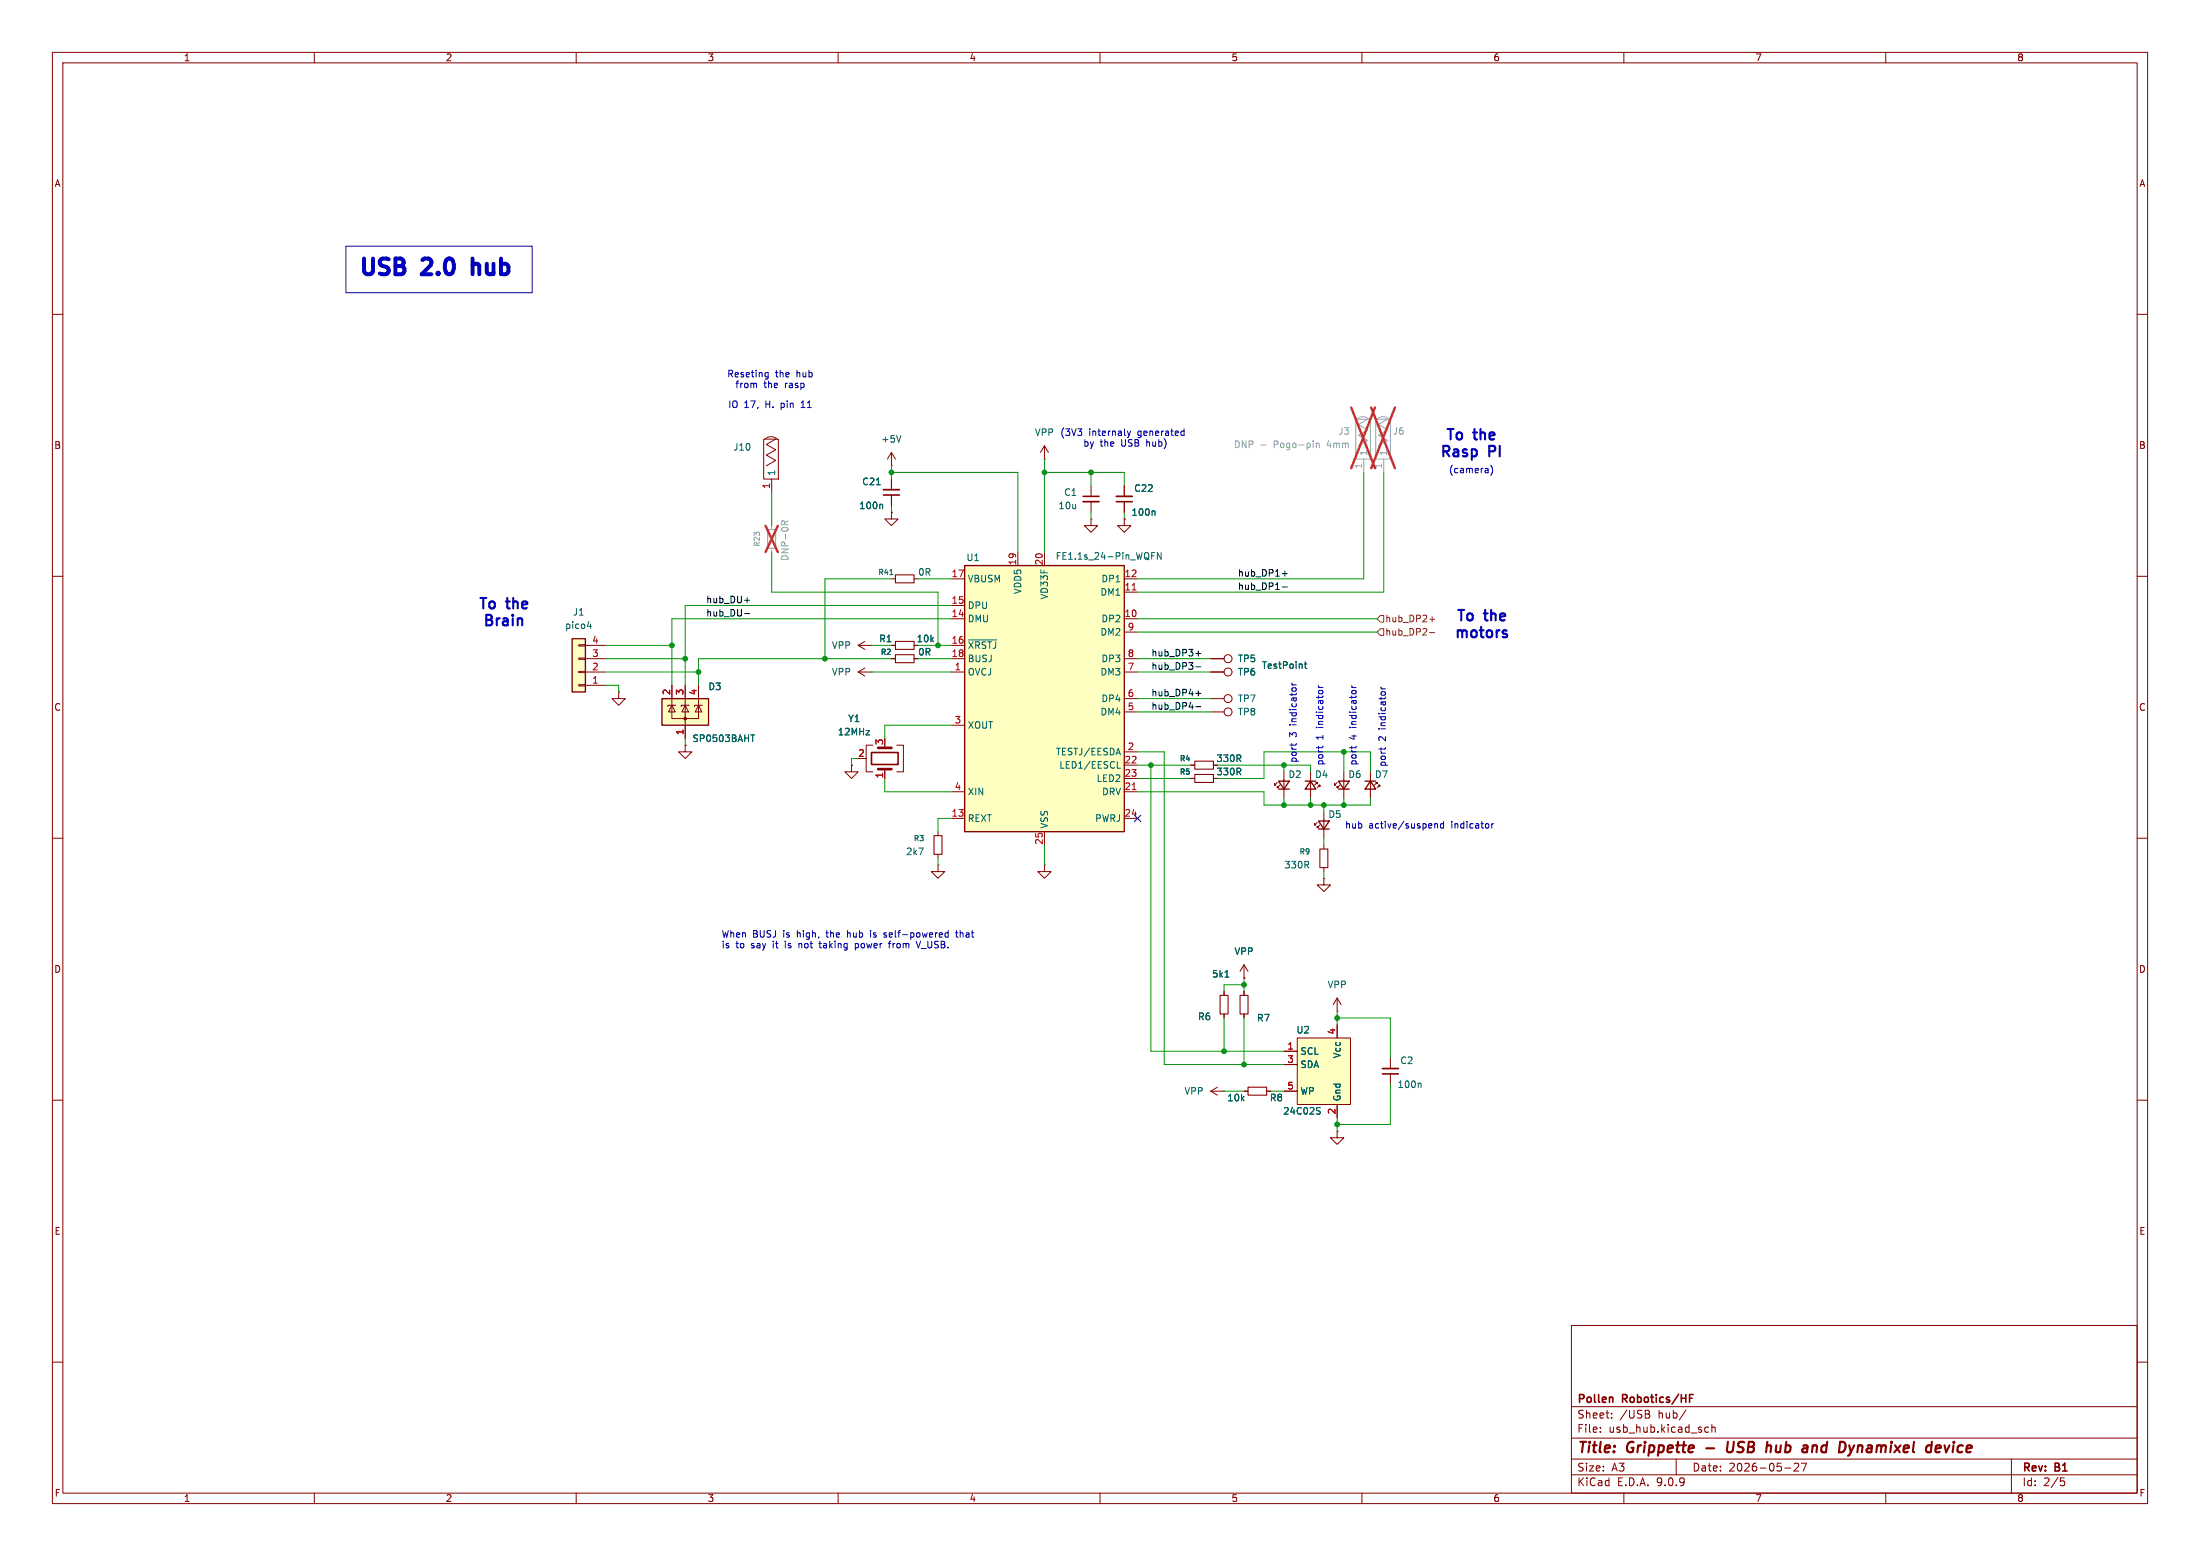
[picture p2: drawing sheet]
<svg xmlns="http://www.w3.org/2000/svg" width="420mm" height="297mm" viewBox="0 0 420 297" stroke-linecap="round" stroke-linejoin="round" font-family="sans-serif">
<g fill="none" stroke="#840000" stroke-width=".19">
<path d="M10 10h400v277h-400zM12 12h396v273h-396zM60 10v2M110 10v2M160 10v2M210 10v2M260 10v2M310 10v2M360 10v2M10 60h2M408 60h2M199.4 87.6h.1"/>
<path d="M199.4 85.1l-.8 1.3M199.4 85.1l.8 1.3M199.4 85.1v2.5M208.3 99.1v1.2h1.2l-1.2 1.3-1.3-1.3h1.3M208.3 99.1h.1M208.3 92.7v2M208.3 95.8v2M214.6 99.1v1.2h-1.2l1.2 1.3 1.3-1.3h-1.3M214.6 99.1h.1M214.6 92.7v2M214.6 95.8v2M10 110h2"/>
<path d="M408 110h2M10 160h2M227.3 146.1h.8M227.3 148.6h.8M243.8 149.4l-.5 .5v-.3v.3h.3M244.3 149.9l-.5 .5v-.3v.3h.3M245.1 147.3v5.1M250.2 147.3v5.1M251.2 149.4h.3v.2v-.2l-.5 .5M251.5 157l-.5 .5v-.3v.3h.2M251.7 149.9h.3v.2v-.2l-.5 .5M252 157.5l-.5 .5v-.3v.3h.2"/>
<path d="M252.7 154.9v5.1M408 160h2M252.7 167.6v1.3h1.3l-1.3 1.3-1.2-1.3h1.2M252.7 167.6h.1M252.7 161.3v.8M252.7 165.6v.8M10 210h2M408 210h2M300 253h108v32h-108zM10 260h2M300 278.5h108M300 274.5h108"/>
<path d="M300 268.5h108M305.5 273.2v.2M305.5 272.5v.1M307.7 270.5v.2M307.7 269.8v.1M314.6 269.9a.4 .4 0 0 1 .4 .4 .4 .4 0 0 1-.3 .4M314.7 269.3l.2 .2-.2 .3M320 278.5v3M321.9 269.1l-1.3 1.9M325.5 273.2l.2 .2 .5-.1M326.2 272.5l-.5-.1-.2 .1M326.8 272.5l.2-.1 .4 .1v.9"/>
<path d="M326.8 271.9v1.5M342.5 279.4l.6-.1 .2 .1 .1 .3-1 1.1h1M343.9 279.3h1l-.7 1.5M384 278.5v6.5M408 260h2M60 285v2M110 285v2M160 285v2M210 285v2M260 285v2M300 281.5h108M310 285v2"/>
<path d="M340.7 280.2h1.2M360 285v2M393.4 282.1h.7M393.5 282.7h.4l.3 .2-.2 .6-.5 .1"/>
</g>
<path d="M325.7 276.4h1.5M329.9 275.2l-.2 1.6 .1 .3a.66 .66 0 0 0 .9-.1M346.1 275.9l-.2 1.3M346.6 275.9l-.6 .2M354 275.9l-.7 1.3M370.3 275.9l.1 .1 .1 .3-1 .2M370.3 277.1l-.2 .1M371.2 275.9l.3 1.3 .7-1.3" fill="none" stroke="#840000" stroke-width=".4"/>
<path d="M206.8 94.7h3M213.1 95.8h3.1M307.8 266.8l.1 .9M322.5 266.9h.5M322.5 266.2h.8" fill="none" stroke="#840000" stroke-width=".3"/>
<path d="M228.1 145.3h3.5v1.5h-3.5zM228.1 147.8h3.5v1.6h-3.5zM252 162.1h1.5v3.5h-1.5z" fill="none" stroke="#840000" stroke-width=".2"/>
<path d="M244.1 149.1h2l-1 1.5zM244.1 150.6h2M249.2 149.1h2M250.2 149.1l1 1.5h-2zM251.7 156.7h2l-1 1.5zM251.7 158.2h2" fill="none" stroke="#840000" stroke-width=".25"/>
<path d="M206.8 95.8h3M213.1 94.7h3.1" fill="none" stroke="#840000" stroke-width=".33"/>
<path d="M220.3 97.5l.2 .2v.7" fill="none" stroke="#006464" stroke-width=".19"/>
<path d="M184.1 108h30.5v50.8h-30.5z" fill="#ffffc2"/>
<path d="M184.1 108h30.5v50.8h-30.5zM255.5 149.1h2.1l-1.1 1.5zM255.5 150.6h2.1M260.6 149.1h2M261.6 149.1l1 1.5h-2z" fill="none" stroke="#840000" stroke-width=".25"/>
<g fill="none" stroke="#840000" stroke-width=".19">
<path d="M181.6 110.5h2.5M181.6 115.6h2.5M181.6 118.1h2.5M194.3 105.4v2.6M199.4 105.4v2.6M214.6 110.5h2.6M214.6 118.1h2.6M214.6 113h2.6M163.8 128.3h2.6M163.8 128.3l1.3 .7M165.1 127.5l-1.3 .8M166.4 128.3h.1"/>
<path d="M181.6 123.2h2.5M181.6 125.7h2.5M181.6 128.3h2.5M181.6 138.4h2.5M214.6 125.7h2.6M214.6 128.3h2.6M214.6 120.7h2.6M214.6 133.4h2.6M214.6 135.9h2.6M231.1 125.7h2.6M231.1 128.3h2.6M231.1 133.4h2.6"/>
<path d="M231.1 135.9h2.6M162.6 146.1v1.2h1.2l-1.2 1.3-1.3-1.3h1.3M162.6 146.1h.1M165.1 144.8h.3M166.6 142.2h-1.2v5.1h1.2M168.9 146.8v1.8M171.2 142.2h1.3v5.1h-1.3M181.6 151.1h2.5M181.6 156.2h2.5M199.4 158.8v2.5M214.6 151.1h2.6M214.6 156.2h2.6"/>
<path d="M214.6 143.5h2.6M214.6 146.1h2.6M214.6 148.6h2.6M255.3 149.4l-.5 .5v-.3v.3h.2M255.8 149.9l-.5 .5v-.3v.3h.2M256.5 147.3v5.1M261.6 147.3v5.1M262.6 149.4h.3v.2v-.2l-.5 .5M263.1 149.9h.3v.2v-.2l-.5 .5M179.1 165.1v1.3h1.2l-1.2 1.2-1.3-1.2h1.3M179.1 165.1h.1"/>
<circle cx="234.4" cy="125.7" r=".76"/>
<circle cx="234.4" cy="135.9" r=".76"/>
<circle cx="234.4" cy="133.3" r=".76"/>
<circle cx="234.4" cy="128.3" r=".76"/>
</g>
<path d="M219.9 106.1h.4M219.9 105.5h.6M221.7 105.5v1.3l-.8-1.3v1.3M184.9 122.1h5.4M249 126.7h.5M249.2 126.3v1.1l.3 .2M213.3 146.6h.6" fill="none" stroke="#006464" stroke-width=".19"/>
<path d="M216.1 112.6h.8M216.1 150.7h.8" fill="none" stroke="#a90000" stroke-width=".19"/>
<path d="M258.8 80h2.8v7.6h-2.8zM259.1 80a1.62 1.62 0 0 1 2.3 0M260.3 87.6v2.6M261.1 80l-1.8 1 1.8 1-1.8 1.1 1.8 1-1.8 1M262.6 80h2.8v7.6h-2.8zM262.9 80a1.62 1.62 0 0 1 2.3 0M264.2 87.6v2.6M264.9 80l-1.8 1 1.8 1-1.8 1.1 1.8 1-1.8 1" fill="none" stroke="#a1a1a1" stroke-width=".19"/>
<path d="M257.9 77.8l4.6 11.6M261.8 77.8l4.5 11.6M262.5 77.8l-4.6 11.6M266.3 77.8l-4.5 11.6" fill="none" stroke="#e12e31" stroke-width=".46"/>
<path d="M240.7 84.9h1M251.3 84.6v.8M251.3 84.7l.2-.1h.3v.8" fill="none" stroke="#989898" stroke-width=".19"/>
<path d="M167.6 146.8h2.6M167.6 142.7h2.6" fill="none" stroke="#840000" stroke-width=".51"/>
<path d="M166.4 143.6h5v2.3h-5z" fill="none" stroke="#840000" stroke-width=".3"/>
<path d="M126.4 133.4h8.9v5h-8.9z" fill="#ffffc2"/>
<path d="M126.4 133.4h8.9v5h-8.9z" fill="none" stroke="#840000" stroke-width=".25"/>
<g fill="none" stroke="#840000" stroke-width=".19">
<path d="M128.3 134.6v2.6h5v-2.6M128.3 134.6l.6 1.3h-1.3zM128.3 130.8v3.8M129 134.6h-1.5v.3M130.8 134.6l.6 1.3h-1.2zM130.8 130.8v10.2M131.6 134.6h-1.6v.3M133.3 134.6l.7 1.3h-1.3zM133.3 130.8v3.8M134.1 134.6h-1.5v.3M163.8 123.2h2.6M163.8 123.2l1.3 .8"/>
<path d="M165.1 122.4l-1.3 .8M166.4 123.2h.1M170.2 125.7h.7M170.2 123.2h.7M174.5 125.7h.8M130.8 142.2v1.3h1.3l-1.3 1.3-1.3-1.3h1.3M130.8 142.2h.1M179.1 158.8v.7M179.1 163.1v.7M199.4 165.1v1.3h1.3l-1.3 1.2-1.3-1.2h1.3M199.4 165.1h.1"/>
</g>
<circle cx="130.8" cy="137.2" r=".25" fill="#840000" stroke="#840000" stroke-width=".19"/>
<path d="M143.3 140.3h.7" fill="none" stroke="#006464" stroke-width=".19"/>
<path d="M170.9 125h3.6v1.5h-3.6zM170.9 122.4h3.6v1.6h-3.6zM178.3 159.5h1.5v3.6h-1.5z" fill="none" stroke="#840000" stroke-width=".2"/>
<path d="M247.6 198.1h10.2v12.7h-10.2z" fill="#ffffc2"/>
<g fill="none" stroke="#840000" stroke-width=".19">
<path d="M170.2 88.9h.1M170.2 86.4v2.5M170.2 91.4v2.1M170.2 94.5v2M170.2 86.4l-.8 1.2M170.2 86.4l.7 1.2M170.2 110.5h.7M174.5 110.5h.8M118.1 132.1v1.3h1.3l-1.3 1.2-1.3-1.2h1.3M118.1 132.1h.1M233.7 189.2v.8M233.7 193.5v.8"/>
<path d="M237.5 186.7h.1M237.5 184.2v2.5M237.5 189.2v.8M237.5 193.5v.8M237.5 184.2l-.8 1.2M237.5 184.2l.8 1.2M247.6 198.1h10.2v12.7h-10.2zM255.3 193h.1M255.3 190.5v2.5M255.3 195.6v2.5M255.3 190.5l-.8 1.3M255.3 190.5l.7 1.3"/>
<path d="M231.1 208.3h2.6M231.1 208.3l1.3 .7M232.4 207.5l-1.3 .8M233.7 208.3h.1M237.5 208.3h.8M241.8 208.3h.8M245.1 200.7h2.5M245.1 203.2h2.5M245.1 208.3h2.5M255.3 215.9v1.3h1.2l-1.2 1.2-1.3-1.2h1.3M255.3 215.9h.1M255.3 210.8v2.6"/>
<path d="M265.4 201.9v2.1M265.4 205v2"/>
</g>
<path d="M167.3 92.5h.7M168.3 96.3l.2 .1v.7M172 83.1l-.4 1.3M169.9 109.7h.5M233.9 186.5h.7M251.6 212l.3 .1 .1 .3-.2 .3h-.3M251.6 211.4l.4 .1M271.1 206.7l.2 .2v.7" fill="none" stroke="#006464" stroke-width=".19"/>
<path d="M168.7 94.5h3M263.9 205h3.1" fill="none" stroke="#840000" stroke-width=".3"/>
<path d="M168.7 93.5h3M263.9 204h3.1" fill="none" stroke="#840000" stroke-width=".33"/>
<path d="M170.9 109.7h3.6v1.6h-3.6zM232.9 190h1.5v3.5h-1.5zM236.7 190h1.6v3.5h-1.6zM238.3 207.5h3.5v1.5h-3.5z" fill="none" stroke="#840000" stroke-width=".2"/>
<path d="M146.6 101.1h1.5v3.5h-1.5z" fill="none" stroke="#a1a1a1" stroke-width=".2"/>
<path d="M147.3 100.3v.8M147.3 104.6v.8" fill="none" stroke="#a1a1a1" stroke-width=".19"/>
<path d="M150.4 99.4l-.6 .4M149.2 100.1v-.5l.2-.2 .4 .1v.6" fill="none" stroke="#989898" stroke-width=".19"/>
<path d="M146.1 100.4l2.4 5M148.5 100.4l-2.4 5" fill="none" stroke="#e12e31" stroke-width=".46"/>
<path d="M109.2 121.9h2.6v10.2h-2.6z" fill="#ffffc2"/>
<path d="M109.2 121.9h2.6v10.2h-2.6z" fill="none" stroke="#840000" stroke-width=".25"/>
<g fill="none" stroke="#840000" stroke-width=".19">
<path d="M145.8 83.8h2.8v7.6h-2.8zM146 83.8a1.62 1.62 0 0 1 2.3 0M147.3 91.4v2.6M148.1 83.8l-1.8 1 1.8 1.1-1.8 1 1.8 1-1.8 1M170.2 97.8v1.3h1.2l-1.2 1.2-1.3-1.2h1.3M170.2 97.8h.1M170.2 91.4v2.1M170.2 94.5v2M214.6 99.1h.1M214.6 92.7v2M214.6 95.8v2M110.5 130.7h1.3v.2h-1.3z"/>
<path d="M110.5 128.1h1.3v.3h-1.3zM110.5 125.6h1.3v.3h-1.3zM110.5 123.1h1.3v.2h-1.3zM111.8 130.8h3.8M111.8 128.3h3.8M111.8 125.7h3.8M111.8 123.2h3.8M128.3 130.8v2.6M130.8 130.8v2.6M130.8 138.4v2.6M133.3 130.8v2.6M170.2 125.7h.7"/>
<path d="M170.2 123.2h.7M174.5 125.7h.8M231.1 128.3h2.6M231.1 125.7h2.6M130.8 142.2h.1M162.6 146.1h.1M168.9 147.3v1.3M227.3 146.1h.8M227.3 148.6h.8M233.7 189.2v.8M233.7 193.5v.8M237.5 186.7h.1"/>
<path d="M237.5 189.2v.8M237.5 193.5v.8M255.3 195.6v2.5M237.5 208.3h.8M241.8 208.3h.8M245.1 208.3h2.5M245.1 200.7h2.5M245.1 203.2h2.5M255.3 210.8v2.6"/>
</g>
<path d="M167.3 92.5h.7M168.3 96.3l.2 .1v.7M220.3 97.5l.2 .2v.7M112.1 119.5h.8M112.7 119.1v.9M249 126.7h.5M249.2 126.3v1.1l.3 .2M143.3 140.3h.7M233.9 186.5h.7M251.6 212l.3 .1 .1 .3-.2 .3h-.3M251.6 211.4l.4 .1" fill="none" stroke="#006464" stroke-width=".19"/>
<path d="M263.5 117.5h.7v1.2h-.7l-.6-.6zM272.9 118.2h1M273.4 117.7v1M263.5 120h.7v1.3h-.7l-.6-.6zM272.9 120.7h1" fill="none" stroke="#725600" stroke-width=".19"/>
<path d="M142.1 114.6h1M142.1 117.1h1M244.8 112h1M244.8 109.5h1M245.3 109v1M228.3 124.7h.9M228.3 127.3h.9M228.3 134.9h.9M228.3 132.4h.9M228.8 124.2v1M228.8 131.9v.9" fill="none" stroke="#0f0f0f" stroke-width=".19"/>
<g fill="none" stroke="#009600" stroke-width=".19">
<path d="M147.3 94v6.3M170.2 88.9v2.5M170.2 96.5v1.3M170.2 90.2h24.1v15.2M199.4 87.6v17.8M199.4 90.2h15.2v2.5M208.3 90.2v2.5M208.3 97.8v1.3M214.6 97.8v1.3M260.3 90.2v20.3h-43.1M264.2 90.2v22.8h-47M147.3 105.4v7.6h31.8v10.2"/>
<path d="M170.2 110.5h-12.7v15.2M175.3 110.5h6.3M181.6 115.6h-50.8v15.2M181.6 118.1h-53.3v12.7M217.2 118.1h45.7M115.6 125.7h15.2M115.6 123.2h12.7M115.6 128.3h17.7M115.6 130.8h2.5v1.3M166.4 123.2h3.8M166.4 128.3h15.2M170.2 125.7h-36.9v5.1"/>
<path d="M175.3 125.7h6.3M175.3 123.2h6.3M181.6 138.4h-12.7v2.6M217.2 125.7h13.9M217.2 128.3h13.9M217.2 120.7h45.7M217.2 133.4h13.9M217.2 135.9h13.9M130.8 141v1.2M163.8 144.8h-1.2v1.3M168.9 148.6v2.5h12.7M181.6 156.2h-2.5v2.6"/>
<path d="M217.2 151.1h24.1v2.6h20.3v-1.3M217.2 143.5h5v59.7h22.9M217.2 146.1h10.1M217.2 148.6h10.1M219.7 146.1v54.6h25.4M232.4 146.1h17.8v1.2M245.1 146.1v1.2M245.1 152.4v1.3M250.2 152.4v1.3M252.7 153.7v1.2M256.5 143.5v3.8M256.5 152.4v1.3"/>
<path d="M261.6 147.3v-3.8h-20.3v5.1h-8.9M179.1 163.8v1.3M199.4 161.3v3.8M252.7 160v1.3M252.7 166.4v1.2M233.7 194.3v6.4M237.5 188h-3.8v1.2M237.5 186.7v2.5M237.5 194.3v8.9M255.3 193v2.6M255.3 194.3h10.1v7.6M233.7 208.3h3.8"/>
<path d="M242.6 208.3h2.5M255.3 213.4v2.5M265.4 207v7.6h-10.1"/>
</g>
<path d="M216.6 155.6l1.2 1.2M217.8 155.6l-1.2 1.2" fill="none" stroke="#000084" stroke-width=".19"/>
<g fill="none" stroke="#0000c2" stroke-width=".19">
<path d="M66 47h35.6v8.9h-35.6zM144.4 73.2v.8M146.2 71.9h.4M146.2 71.2h.4M146.6 71.1v1l-.1 .2-.3 .1M152.9 77.8h.8M153.1 76.8l-.2 .1M215.2 82.3l.3 .8M215.5 83.1l-.3 .5M215.8 82.3l-.3 .8M225.7 82.3h.3M226 81.9v1.2"/>
<path d="M226 83.1h-.3M284 89.5l.1 .7M284.1 90.2h-.1M284.1 89.7l-.1 .1M284.6 88.8a1.46 1.46 0 0 1 0 1.9M246.6 130.4l.3 .3M246.6 130.7h.9M251.7 131.2h.8M251.7 130.9l.2 .3M258.1 130.9l.2 .3M258.1 131.2h.8M263.6 131.1l.3 .4"/>
<path d="M263.6 131.5h.9M246.6 141.9v.5M247.5 141.9l-.1 .3M251.7 142.4v.5M252.5 142.4v.3M258.1 142.4v.5M258.9 142.4l-.1 .3M263.6 142.7v.5M264.5 142.7l-.1 .2M273.9 157.2v.9M273.9 157.3l.2-.1 .3 .1v.8M275.6 157.3l-.4-.1-.2 .3 .1 .5h.5"/>
<path d="M275.6 156.8v1.3M284.8 157.2v.9M285.1 157.2l-.3 .3M156.5 179.7v1l.3 .2M161.8 177.6v1.3M162 178l-.2 .2M166.2 177.6v.1M166.2 178v.9M168.8 178.4l.5 .2M168.8 178.1h.4M169.3 178.7l-.2 .2-.4-.1M169.8 179.8v1.1"/>
<path d="M174.9 179.7l.4 1.2 .4-1.2M180.4 178.6l.2 .3 .4-.1M181 178.1l-.4-.1-.2 .3M181 177.6v1.3M182.4 178h.5M182.6 177.6v1.1l.3 .2M152.5 180.1v.8M152.6 180.1l-.1 .1M156.3 180.1h.5M163.3 180.1h.4l.1 .1M163.3 180.1v1.3M163.8 180.8l-.1 .1h-.4"/>
<path d="M175.9 181.1h.9"/>
</g>
<path d="M69.5 49.3v2.5M71.2 49.3v2.5M74.2 49.5l-1.1-.2a.77 .77 0 0 0-.6 .9M77.1 50.2a.77 .77 0 0 0-.6-.9h-1v3M80.6 49.6l.5-.3h.7a.77 .77 0 0 1 .6 .9M84.9 50.5a1.1 1.1 0 0 1 .7-1.2 .77 .77 0 0 1 .9 .6l.1 .6M90.2 49.3v3M91.4 50.5a.81 .81 0 0 0-1.2 .1M95.6 49.3v3" fill="none" stroke="#0000c2" stroke-width=".75"/>
<g fill="#009600" stroke="#009600" stroke-width=".19">
<circle cx="128.3" cy="123.2" r=".46"/>
<circle cx="133.3" cy="128.3" r=".46"/>
<circle cx="130.8" cy="125.7" r=".46"/>
<circle cx="256.5" cy="143.5" r=".46"/>
<circle cx="245.1" cy="146.1" r=".46"/>
<circle cx="245.1" cy="153.7" r=".46"/>
<circle cx="250.2" cy="153.7" r=".46"/>
<circle cx="256.5" cy="153.7" r=".46"/>
<circle cx="199.4" cy="90.2" r=".46"/>
<circle cx="170.2" cy="90.2" r=".46"/>
<circle cx="237.5" cy="188" r=".46"/>
<circle cx="219.7" cy="146.1" r=".46"/>
<circle cx="208.3" cy="90.2" r=".46"/>
<circle cx="252.7" cy="153.7" r=".46"/>
<circle cx="255.3" cy="194.3" r=".46"/>
<circle cx="233.7" cy="200.7" r=".46"/>
<circle cx="237.5" cy="203.2" r=".46"/>
<circle cx="255.3" cy="214.6" r=".46"/>
<circle cx="179.1" cy="123.2" r=".46"/>
<circle cx="157.5" cy="125.7" r=".46"/>
</g>
<g font-size="4.2" fill="#0000c2">
<text x="68.3" y="54.5">USB</text>
<text x="81.2" y="54.5">2.0</text>
<text x="92.3" y="54.5">hub</text>
</g>
<g font-size="2.8" fill="#0000c2">
<text x="274.7" y="87.8">Rasp</text>
<text x="275.8" y="84.6">To</text>
<text x="281.4" y="84.6">the</text>
<text x="284.2" y="87.8">PI</text>
<text x="91.1" y="116.8">To</text>
<text x="96.8" y="116.8">the</text>
<text x="277.8" y="119.1">To</text>
<text x="283.5" y="119.1">the</text>
<text x="92" y="120.1">Brain</text>
<text x="277.4" y="122.3">motors</text>
</g>
<g font-size="2.8" fill="#840000">
<text x="301" y="277.9">Title:</text>
<text x="310.6" y="277.9">Grippette</text>
<text x="331.3" y="277.9">USB</text>
<text x="339.6" y="277.9">hub</text>
<text x="347.4" y="277.9">and</text>
<text x="355.1" y="277.9">Dynamixel</text>
<text x="372.6" y="277.9">device</text>
</g>
<g font-size="2.1" fill="#840000">
<text x="301" y="268.2">Pollen</text>
<text x="309.8" y="268.2">Robotics/HF</text>
<text x="301" y="273.7">File:</text>
<text x="301" y="271">Sheet:</text>
<text x="307.1" y="273.7">usb_hub.kicad_sch</text>
<text x="309.2" y="271">/USB</text>
<text x="316.6" y="271">hub/</text>
<text x="301" y="281.1">Size:</text>
<text x="307.6" y="281.1">A3</text>
<text x="323" y="281.1">Date:</text>
<text x="330" y="281.1">2026-05-27</text>
<text x="386" y="281.3">Rev:</text>
<text x="392.4" y="281.3">B1</text>
<text x="301" y="283.9">KiCad</text>
<text x="308.7" y="283.9">E.D.A.</text>
<text x="316.3" y="283.9">9.0.9</text>
<text x="386" y="283.9">Id:</text>
<text x="390.1" y="283.9">2/5</text>
</g>
<g font-size="1.8" fill="#840000">
<text x="35" y="11.9">1</text>
<text x="85" y="11.9">2</text>
<text x="135" y="11.9">3</text>
<text x="185" y="11.9">4</text>
<text x="235" y="11.9">5</text>
<text x="285" y="11.9">6</text>
<text x="335" y="11.9">7</text>
<text x="385" y="11.9">8</text>
<text x="10.3" y="35.9">A</text>
<text x="408.3" y="35.9">A</text>
<text x="10.3" y="85.9">B</text>
<text x="408.2" y="85.9">B</text>
<text x="174.9" y="122.8">10k</text>
<text x="10.3" y="135.9">C</text>
<text x="408.2" y="135.9">C</text>
<text x="232.1" y="145.6">330R</text>
<text x="232.1" y="148.2">330R</text>
<text x="10.3" y="185.9">D</text>
<text x="408.2" y="185.9">D</text>
<text x="10.3" y="235.9">E</text>
<text x="408.3" y="235.9">E</text>
<text x="10.3" y="285.9">F</text>
<text x="35" y="286.9">1</text>
<text x="85" y="286.9">2</text>
<text x="135" y="286.9">3</text>
<text x="185" y="286.9">4</text>
<text x="235" y="286.9">5</text>
<text x="285" y="286.9">6</text>
<text x="335" y="286.9">7</text>
<text x="385" y="286.9">8</text>
<text x="408.3" y="285.9">F</text>
</g>
<g font-size="1.8" fill="#0000c2">
<text x="138.7" y="72.2">Reseting</text>
<text x="140.3" y="74.3">from</text>
<text x="145.8" y="74.3">the</text>
<text x="148" y="72.2">the</text>
<text x="149.9" y="74.3">rasp</text>
<text x="152.1" y="72.2">hub</text>
<text x="138.9" y="78.1">IO</text>
<text x="142" y="78.1">17,</text>
<text x="146.2" y="78.1">H.</text>
<text x="149.3" y="78.1">pin</text>
<text x="153.4" y="78.1">11</text>
<text x="202.3" y="83.4">(3V3</text>
<text x="207.8" y="83.4">internaly</text>
<text x="217.3" y="83.4">generated</text>
<text x="206.9" y="85.5">by</text>
<text x="210.2" y="85.5">the</text>
<text x="214.3" y="85.5">USB</text>
<text x="219.3" y="85.5">hub)</text>
<text x="276.5" y="90.5">(camera)</text>
<text x="247.8" y="140.7" transform="rotate(-90 247.8 140.7)">3</text>
<text x="247.8" y="138.3" transform="rotate(-90 247.8 138.3)">indicator</text>
<text x="252.8" y="141.2" transform="rotate(-90 252.8 141.2)">1</text>
<text x="252.8" y="138.9" transform="rotate(-90 252.8 138.9)">indicator</text>
<text x="259.2" y="141.2" transform="rotate(-90 259.2 141.2)">4</text>
<text x="259.2" y="138.9" transform="rotate(-90 259.2 138.9)">indicator</text>
<text x="264.8" y="141.5" transform="rotate(-90 264.8 141.5)">2</text>
<text x="264.8" y="139.1" transform="rotate(-90 264.8 139.1)">indicator</text>
<text x="247.8" y="145.7" transform="rotate(-90 247.8 145.7)">port</text>
<text x="252.8" y="146.2" transform="rotate(-90 252.8 146.2)">port</text>
<text x="259.2" y="146.2" transform="rotate(-90 259.2 146.2)">port</text>
<text x="264.8" y="146.5" transform="rotate(-90 264.8 146.5)">port</text>
<text x="256.7" y="158.3">hub</text>
<text x="261.3" y="158.3">active/suspend</text>
<text x="277.2" y="158.3">indicator</text>
<text x="137.7" y="179.2">When</text>
<text x="143.7" y="179.2">BUSJ</text>
<text x="149.6" y="179.2">is</text>
<text x="152.4" y="179.2">high,</text>
<text x="158.3" y="179.2">the</text>
<text x="162.4" y="179.2">hub</text>
<text x="167" y="179.2">is</text>
<text x="169.8" y="179.2">self-powered</text>
<text x="183.8" y="179.2">that</text>
<text x="137.7" y="181.2">is</text>
<text x="140.5" y="181.2">to</text>
<text x="143.5" y="181.2">say</text>
<text x="147.8" y="181.2">it</text>
<text x="150.3" y="181.2">is</text>
<text x="153.1" y="181.2">not</text>
<text x="157.3" y="181.2">taking</text>
<text x="164.3" y="181.2">power</text>
<text x="171" y="181.2">from</text>
<text x="176.5" y="181.2">V_USB.</text>
</g>
<g font-size="1.8" fill="#006464">
<text x="197.5" y="83.4">VPP</text>
<text x="139.9" y="86.2">J10</text>
<text x="168.1" y="84.7">+5V</text>
<text x="148.2" y="90.9" transform="rotate(-90 148.2 90.9)">1</text>
<text x="164.5" y="92.8">C21</text>
<text x="203" y="94.8">C1</text>
<text x="216.4" y="94.1">C22</text>
<text x="163.9" y="97.4">100n</text>
<text x="202" y="97.4">10u</text>
<text x="215.9" y="98.7">100n</text>
<text x="184.4" y="107.3">U1</text>
<text x="201.4" y="107">FE1.1s_24-Pin_WQFN</text>
<text x="175.2" y="110.1">0R</text>
<text x="184.7" y="111.4">VBUSM</text>
<text x="195.2" y="113.5" transform="rotate(-90 195.2 113.5)">VDD5</text>
<text x="210" y="113.9">DM1</text>
<text x="210.2" y="111.4">DP1</text>
<text x="109.3" y="117.7">J1</text>
<text x="184.7" y="116.4">DPU</text>
<text x="184.7" y="119">DMU</text>
<text x="200.3" y="114.5" transform="rotate(-90 200.3 114.5)">VD33F</text>
<text x="210.2" y="119">DP2</text>
<text x="107.8" y="120.2">pico4</text>
<text x="158.7" y="124.1">VPP</text>
<text x="167.7" y="122.8">R1</text>
<text x="175.2" y="125.3">0R</text>
<text x="184.7" y="124.1">~{XRSTJ}</text>
<text x="210" y="121.5">DM2</text>
<text x="135.1" y="131.9">D3</text>
<text x="158.7" y="129.1">VPP</text>
<text x="184.7" y="126.6">BUSJ</text>
<text x="184.7" y="129.1">OVCJ</text>
<text x="210" y="129.1">DM3</text>
<text x="210.2" y="126.6">DP3</text>
<text x="236.2" y="129.1">TP6</text>
<text x="236.2" y="126.6">TP5</text>
<text x="240.8" y="127.9">TestPoint</text>
<text x="210" y="136.8">DM4</text>
<text x="210.2" y="134.2">DP4</text>
<text x="236.2" y="136.8">TP8</text>
<text x="236.2" y="134.2">TP7</text>
<text x="132.1" y="141.8">SP0503BAHT</text>
<text x="159.9" y="140.6">12MHz</text>
<text x="161.8" y="138">Y1</text>
<text x="184.7" y="139.3">XOUT</text>
<text x="201.5" y="144.4">TESTJ/EESDA</text>
<text x="202.1" y="146.9">LED1/EESCL</text>
<text x="209.3" y="149.5">LED2</text>
<text x="245.9" y="148.7">D2</text>
<text x="251" y="148.7">D4</text>
<text x="257.3" y="148.7">D6</text>
<text x="262.4" y="148.7">D7</text>
<text x="184.7" y="152">XIN</text>
<text x="210.3" y="152">DRV</text>
<text x="184.7" y="157.1">REXT</text>
<text x="200.3" y="158.2" transform="rotate(-90 200.3 158.2)">VSS</text>
<text x="209" y="157.1">PWRJ</text>
<text x="253.5" y="156.3">D5</text>
<text x="172.9" y="163.4">2k7</text>
<text x="245.1" y="166">330R</text>
<text x="235.6" y="182.5">VPP</text>
<text x="231.3" y="186.8">5k1</text>
<text x="253.4" y="188.8">VPP</text>
<text x="228.6" y="194.9">R6</text>
<text x="239.9" y="195.2">R7</text>
<text x="247.4" y="197.5">U2</text>
<text x="248.2" y="201.5">SCL</text>
<text x="256.1" y="202.1" transform="rotate(-90 256.1 202.1)">Vcc</text>
<text x="267.2" y="203.3">C2</text>
<text x="226" y="209.1">VPP</text>
<text x="248.2" y="204.1">SDA</text>
<text x="248.2" y="209.1">WP</text>
<text x="266.7" y="207.9">100n</text>
<text x="234.2" y="210.4">10k</text>
<text x="242.3" y="210.4">R8</text>
<text x="244.9" y="213">24C02S</text>
<text x="256.1" y="210.3" transform="rotate(-90 256.1 210.3)">Gnd</text>
</g>
<g font-size="1.8" fill="#989898">
<text x="255.4" y="83.2">J3</text>
<text x="265.8" y="83.2">J6</text>
<text x="235.5" y="85.7">DNP</text>
<text x="243.2" y="85.7">Pogo-pin</text>
<text x="253.6" y="85.7">4mm</text>
<text x="261.2" y="87.1" transform="rotate(-90 261.2 87.1)">1</text>
<text x="265" y="87.1" transform="rotate(-90 265 87.1)">1</text>
<text x="150.7" y="107.2" transform="rotate(-90 150.7 107.2)">DNP-0R</text>
</g>
<g font-size="1.8" fill="#aaa">
<text x="260.1" y="89.6" transform="rotate(-90 260.1 89.6)">1</text>
<text x="263.9" y="89.6" transform="rotate(-90 263.9 89.6)">1</text>
</g>
<g font-size="1.8" fill="#a90000">
<text x="147.1" y="93.4" transform="rotate(-90 147.1 93.4)">1</text>
<text x="194.1" y="108" transform="rotate(-90 194.1 108)">19</text>
<text x="199.1" y="108" transform="rotate(-90 199.1 108)">20</text>
<text x="181.6" y="110.2">17</text>
<text x="214.6" y="110.2">12</text>
<text x="214.6" y="112.8">11</text>
<text x="181.6" y="115.3">15</text>
<text x="181.6" y="117.9">14</text>
<text x="214.6" y="117.9">10</text>
<text x="113" y="125.5">3</text>
<text x="113" y="122.9">4</text>
<text x="181.6" y="122.9">16</text>
<text x="181.6" y="125.5">18</text>
<text x="215.2" y="120.4">9</text>
<text x="215.2" y="125.5">8</text>
<text x="113" y="130.6">1</text>
<text x="113" y="128">2</text>
<text x="182.2" y="128">1</text>
<text x="215.2" y="128">7</text>
<text x="128" y="132.8" transform="rotate(-90 128 132.8)">2</text>
<text x="130.6" y="132.8" transform="rotate(-90 130.6 132.8)">3</text>
<text x="133.1" y="132.8" transform="rotate(-90 133.1 132.8)">4</text>
<text x="215.2" y="133.1">6</text>
<text x="215.2" y="135.6">5</text>
<text x="130.6" y="140.4" transform="rotate(-90 130.6 140.4)">1</text>
<text x="168.7" y="142.3" transform="rotate(-90 168.7 142.3)">3</text>
<text x="182.2" y="138.2">3</text>
<text x="215.2" y="143.3">2</text>
<text x="163.8" y="144.5">2</text>
<text x="168.7" y="148.7" transform="rotate(-90 168.7 148.7)">1</text>
<text x="214.6" y="145.8">22</text>
<text x="214.6" y="148.3">23</text>
<text x="181.6" y="156">13</text>
<text x="182.2" y="150.9">4</text>
<text x="214.6" y="150.9">21</text>
<text x="214.6" y="156">24</text>
<text x="199.1" y="161.3" transform="rotate(-90 199.1 161.3)">25</text>
<text x="255" y="197.6" transform="rotate(-90 255 197.6)">4</text>
<text x="245.7" y="200.4">1</text>
<text x="245.7" y="202.9">3</text>
<text x="245.7" y="208">5</text>
<text x="255" y="212.8" transform="rotate(-90 255 212.8)">2</text>
</g>
<g font-size="1.8" fill="#0f0f0f">
<text x="236.2" y="112.7">hub_DP1-</text>
<text x="236.2" y="110.1">hub_DP1+</text>
<text x="134.7" y="115.2">hub_DU+</text>
<text x="134.7" y="117.8">hub_DU-</text>
<text x="219.7" y="125.4">hub_DP3+</text>
<text x="219.7" y="127.9">hub_DP3-</text>
<text x="219.7" y="135.5">hub_DP4-</text>
<text x="219.7" y="133">hub_DP4+</text>
</g>
<g font-size="1.8" fill="#725600">
<text x="264.4" y="119">hub_DP2+</text>
<text x="264.4" y="121.5">hub_DP2-</text>
</g>
<text font-size="1.4" fill="#989898" x="145.3" y="104.5" transform="rotate(-90 145.3 104.5)">R23</text>
<g font-size="1.4" fill="#006464">
<text x="167.6" y="110">R41</text>
<text x="168" y="125.2">R2</text>
<text x="225.1" y="145.5">R4</text>
<text x="225.1" y="148.1">R5</text>
<text x="174.3" y="160.8">R3</text>
<text x="248" y="163.3">R9</text>
</g>
</svg>
